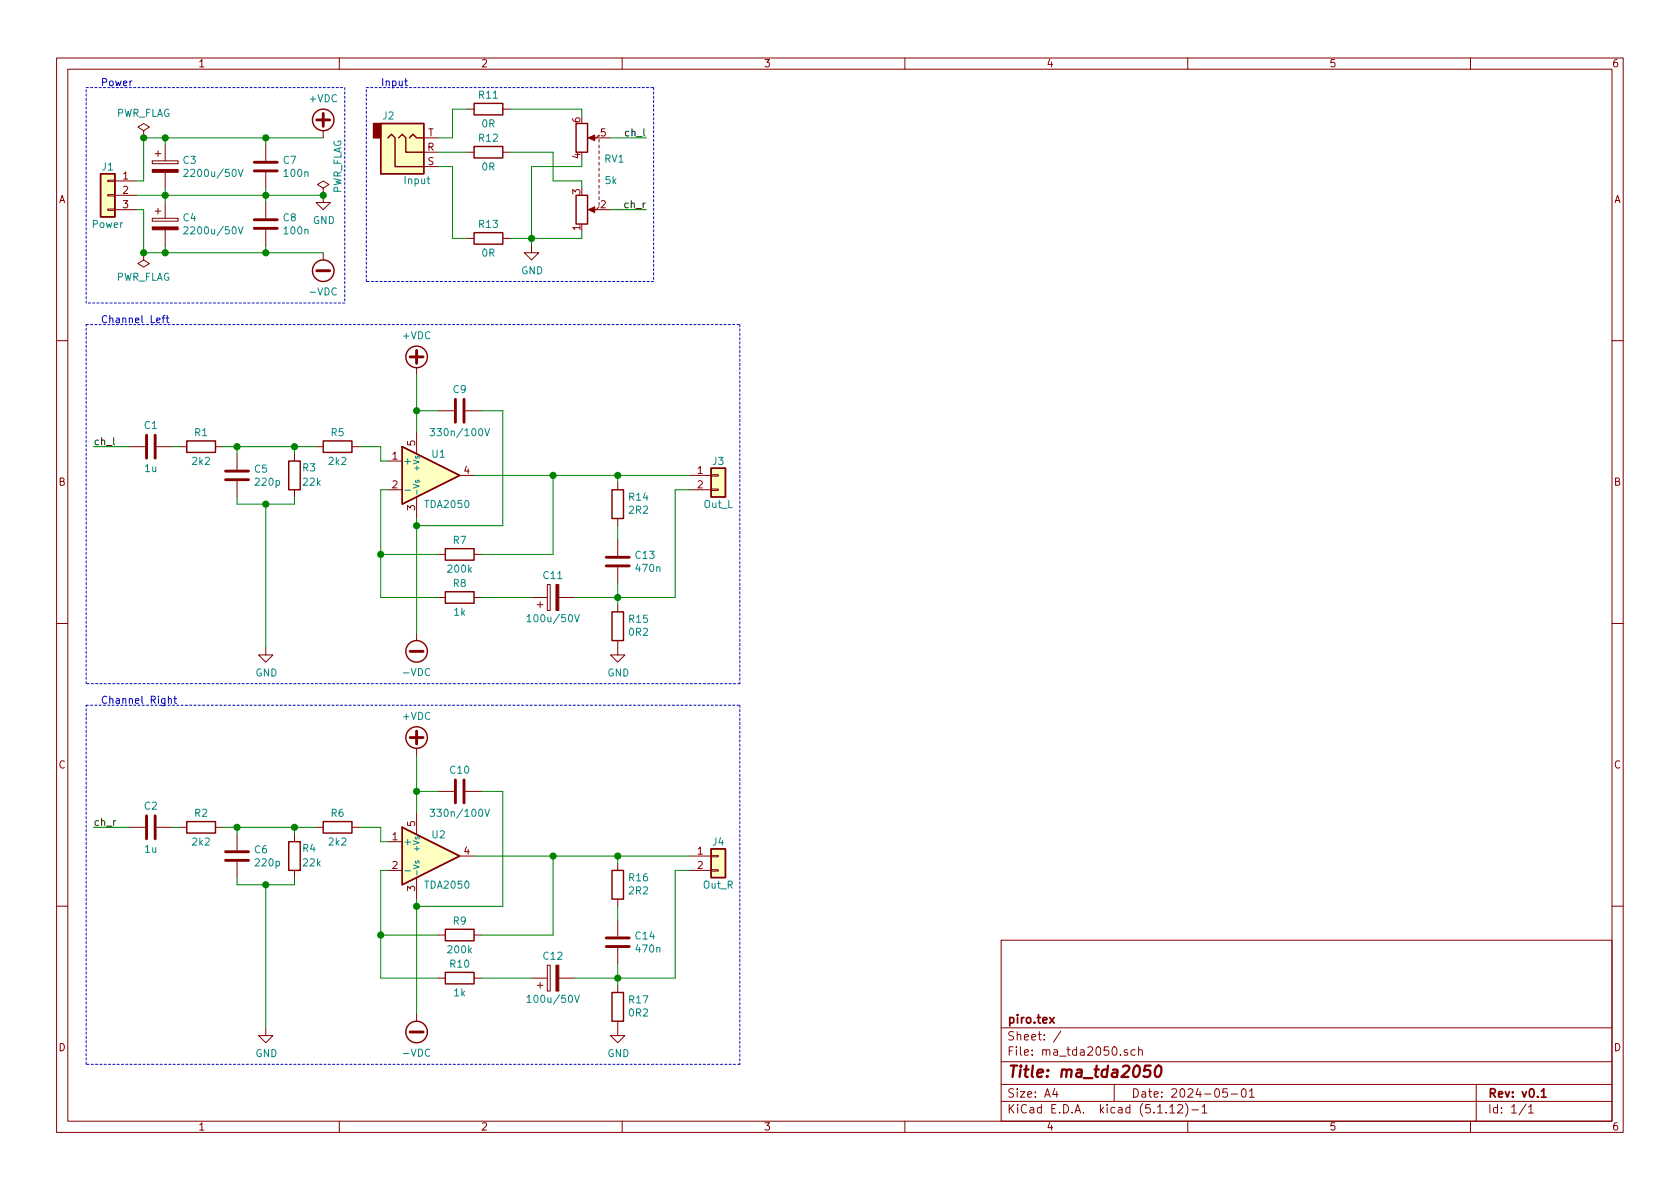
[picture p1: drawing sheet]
<svg xmlns="http://www.w3.org/2000/svg" width="297mm" height="210mm" viewBox="0 0 297 210" stroke-linecap="round" stroke-linejoin="round" font-family="sans-serif">
<g fill="none" stroke="#840000" stroke-width=".18">
<path d="M10 10.3h277v189.9h-277zM12 12.2h273v186.1h-273zM60 10.3v1.9M82.5 19.3h1.3M88.9 19.3h1.3M110 10.3v1.9M160 10.3v1.9M210 10.3v1.9M260 10.3v1.9M19 37h1.3v.2h-1.3zM19 31.9h1.3v.2h-1.3zM19 34.4h1.3v.3h-1.3z"/>
<path d="M20.3 37.1h3.8M20.3 32h3.8M20.3 34.5h3.8M25.4 23.1l1-.6-1-.7-1 .7 1 .6v1.3M25.4 24.4h.1M26.9 38.6h4.6v.5h-4.6zM26.9 28.4h4.6v.6h-4.6zM27.4 37.3h1M27.4 27.2h1M27.9 26.7v1M27.9 36.8v1M29.2 25.6v2.8"/>
<path d="M29.2 30.5v2.8M29.2 35.8v2.8M47 25.6v2.8M47 30.5v2.8M47 35.8v2.8M57.1 33.3l1.1-.7-1.1-.6-1 .6 1 .7v1.2M57.1 34.5h.1M57.1 34.5v1.3h1.3l-1.3 1.3-1.2-1.3h1.2M57.1 23.1v1.3M74.9 24.4h2.6M74.9 26.9h2.6M74.9 29.5h2.6"/>
<path d="M82.5 26.9h1.3M88.9 26.9h1.3M104.4 37.1h3.5M104.4 24.4h3.5M105.9 24.1v-.2l-.5 .5M105.9 36.6l-.5 .5M105.9 24.6v.5M105.9 25.6v.6M105.9 26.7v.5M105.9 27.7v.5M105.9 28.7v.5M105.9 29.7v.5"/>
<path d="M105.9 30.7v.5M105.9 31.7v.6M105.9 32.8v.5M105.9 33.8v.5M105.9 34.8v.5M25.4 44.7v1.3l1 .6-1 .6-1-.6 1-.6M25.4 44.7h.1M29.2 40.6v2.8M47 40.6v2.8M57.1 44.7v1.3M82.5 42.2h1.3M88.9 42.2h1.3"/>
<path d="M94 43.4v1.3h1.2l-1.2 1.3-1.3-1.3h1.3M10 60.2h2M22.9 79h2.8M27.7 79h2.8M31.7 79h1.3M38.1 79h1.3M55.9 79h1.2M62.2 79h1.3M73.7 65v1.3M73.7 76.4v3.9M77.5 72.6h2.8M82.3 72.6h2.8"/>
<path d="M285 60.2h2M41.9 80.3v2.8M41.9 85.1v2.8M52.1 80.3v1.2M52.1 86.6v1.3M68.6 86.6h2.5M68.6 81.5h2.5M73.7 87.9v3.8M77.5 98h1.2M81.3 84.1h2.5M83.8 98h1.3M109.2 85.3v1.3"/>
<path d="M109.2 91.7v1.3M109.2 95.5v2.8M121.9 84.1h3.8M121.9 86.6h3.8M125.7 86.5h1.3v.2h-1.3zM125.7 83.9h1.3v.3h-1.3zM10 110.3h2M47 114.5v1.3h1.3l-1.3 1.3-1.3-1.3h1.3M73.7 112v1.3M77.5 105.7h1.2M83.8 105.7h1.3M94 105.7h2.8"/>
<path d="M95 106.9h1M95.5 106.4v1M96.8 103.4h.5v4.5h-.5zM98.8 105.7h2.8M109.2 113.3v2.5h1.3l-1.3 1.3-1.3-1.3h1.3M109.2 100.3v2.8M109.2 106.9v1.3M285 110.3h2M73.7 132.3v1.3M77.5 139.9h2.8M82.3 139.9h2.8M22.9 146.3h2.8"/>
<path d="M27.7 146.3h2.8M31.7 146.3h1.3M38.1 146.3h1.3M41.9 147.6v2.8M41.9 152.4v2.8M52.1 147.6v1.2M52.1 153.9v1.3M55.9 146.3h1.2M62.2 146.3h1.3M68.6 148.8h2.5M68.6 153.9h2.5M73.7 143.8v3.8"/>
<path d="M73.7 155.2v3.8M81.3 151.4h2.5M109.2 152.6v1.3M109.2 159v1.3M121.9 153.9h3.8M121.9 151.4h3.8M125.7 153.8h1.3v.2h-1.3zM125.7 151.3h1.3v.2h-1.3zM10 160.2h2M73.7 179.3v1.3M77.5 173h1.2M77.5 165.3h1.2"/>
<path d="M83.8 173h1.3M83.8 165.3h1.3M94 173h2.8M95 174.2h1M95.5 173.7v1M96.8 170.7h.5v4.6h-.5zM98.8 173h2.8M109.2 162.8v2.8M109.2 167.6v2.8M109.2 174.2v1.3M177 166.3h108v32h-108zM285 160.2h2"/>
<path d="M47 181.9v1.2h1.3l-1.3 1.3-1.3-1.3h1.3M60 198.3v1.9M109.2 180.6v2.5h1.3l-1.3 1.3-1.3-1.3h1.3M110 198.3v1.9M160 198.3v1.9M177 194.8h108M177 191.8h108M177 187.8h108M177 181.8h108M186.5 192.5l-.4 1h1M186.8 193v1M187.6 182.3l-1.3 2"/>
<path d="M197 191.8v3M199.3 185.7a.37 .37 0 0 0-.5 .1v.2l.5 .2 .1 .1-.2 .3-.4-.1M200.7 185.7l-.4-.1-.3 .3 .1 .6 .2 .1 .4-.1M201.3 185.7h.1a.37 .37 0 0 1 .6 .1v.8M201.3 185.1v1.5M206.8 195.8l.5-.5v1.5M206.8 196.8h.9M208.3 195.5l.2-.2h.3l.2 .2 .1 .3-.9 1h.9M209.6 195.1a1.71 1.71 0 0 1 0 2.3M210 198.3v1.9M210.7 196.3h1.2M212.5 195.8l.5-.5v1.5"/>
<path d="M212.5 196.8h.9M217 192.5h-.7l-.1 .7 .2-.1 .5 .1 .1 .2v.5l-.2 .1-.6-.1M217.7 193.5h1.1M219.6 192.7l.4-.2a.94 .94 0 0 1 0 1.5 .82 .82 0 0 1-.4-1.3zM220.9 193l.4-.5v1.5M220.9 194h.9M260 198.3v1.9M261 191.8v6.5M269.8 195.2l-1.2 2M270.3 195.8l.4-.5v1.5M270.3 196.8h.8"/>
</g>
<path d="M185.6 179.9l.8 1M186.4 179.9l-.8 1M272.5 193l.4-.5v1.5M272.5 194h.9" fill="none" stroke="#840000" stroke-width=".3"/>
<path d="M203.5 188.4h-1l-.2 1 .3-.2 .7 .1 .1 .3-.2 .7-.3 .1h-.5l-.2-.1M204.5 188.6a.44 .44 0 0 1 .5-.2 .44 .44 0 0 1 .3 .4 1.15 1.15 0 0 1-.8 1.6l-.1-.1a1.5 1.5 0 0 1 .1-1.7z" fill="none" stroke="#840000" stroke-width=".41"/>
<g fill="none" stroke="#840000" stroke-width=".25">
<path d="M83.8 18.3h5.1v2h-5.1zM17.8 30.7h2.5v7.6h-2.5zM67.3 21.8h7.6v8.9h-7.6zM68.6 24.4l.6-.7 .6 .7v5.1h5.1M70.5 24.4l.6-.7 .7 .7v2.5h3.1M72.4 24.4l.6-.7 .7 .7h1.2M83.8 25.9h5.1v2h-5.1zM101.9 34.5h2v5.1h-2zM101.9 21.8h2v5.1h-2zM83.8 41.1h5.1v2.1h-5.1zM33 78h5.1v2h-5.1zM57.1 78h5.1v2h-5.1z"/>
<path d="M71.1 79l10.2 5.1-10.2 5zM51.1 81.5h2v5.1h-2zM78.7 97h5.1v2.1h-5.1zM108.2 86.6h2v5.1h-2zM125.7 82.8h2.6v5.1h-2.6zM78.7 104.6h5.1v2.1h-5.1zM108.2 108.2h2v5.1h-2zM33 145.3h5.1v2h-5.1zM51.1 148.8h2v5.1h-2zM57.1 145.3h5.1v2h-5.1zM71.1 146.3l10.2 5.1-10.2 5.1zM108.2 153.9h2v5.1h-2z"/>
<path d="M125.7 150.1h2.6v5.1h-2.6zM78.7 172h5.1v2h-5.1zM78.7 164.3h5.1v2.1h-5.1zM108.2 175.5h2v5.1h-2z"/>
<circle cx="57.1" cy="21.2" r="1.9"/>
<circle cx="57.1" cy="47.9" r="1.9"/>
<circle cx="73.7" cy="63.1" r="1.9"/>
<circle cx="73.7" cy="115.2" r="1.9"/>
<circle cx="73.7" cy="130.4" r="1.9"/>
<circle cx="73.7" cy="182.5" r="1.9"/>
</g>
<g fill="none" stroke="#840000" stroke-width=".51">
<path d="M45 30.2h4M45 28.7h4M45 38.9h4M56 21.2h2.3M57.1 20.1v2.2M45 40.4h4M56 47.9h2.3M25.9 77v4M27.4 77v4M72.5 63.1h2.3M73.7 62v2.3M80.5 70.6v4.1"/>
<path d="M82 70.6v4.1M39.9 84.8h4M39.9 83.3h4M107.2 98.5h4.1M72.5 115.2h2.3M107.2 100.1h4.1M72.5 130.4h2.3M73.7 129.3v2.3M80.5 137.9v4.1M82 137.9v4.1M25.9 144.3v4M27.4 144.3v4"/>
<path d="M39.9 152.1h4M39.9 150.6h4M107.2 167.4h4.1M107.2 165.9h4.1M72.5 182.5h2.3"/>
</g>
<g fill="#840000" stroke="#840000" stroke-width=".18">
<path d="M26.9 40.1h4.6v.5h-4.6z"/>
<path d="M104 37.1l1.2-.5v1z"/>
<path d="M104 24.4l1.2-.5v1z"/>
<path d="M98.3 170.7h.5v4.6h-.5z"/>
<path d="M98.3 103.4h.5v4.5h-.5z"/>
<path d="M26.9 30h4.6v.5h-4.6z"/>
</g>
<g fill="none" stroke="#008484" stroke-width=".18">
<path d="M32.5 30.1l.5-.2 .2 .4-.7 .9h.7M42.1 29.9l.4 1.3 .5-1.3M32.5 40.2l.5-.1 .2 .4-.7 .9h.7M42.1 40.1l.4 1.3 .5-1.3M76 75.8h.8l-.4 .5 .4 .1v.4l-.2 .3-.6-.2M85.7 75.8l.4 1.3 .5-1.3M71.6 86.7h1M73.5 85l-.1 .2 .2 .1 .2-.3h.3v.3M93.2 109l.3-.3v1.3M93.2 110h.7M101.6 108.7l.4 1.3 .4-1.3M71.6 154h1"/>
<path d="M73.5 152.3l-.1 .2 .2 .1 .2-.3h.3v.3M76 143.1h.8l-.4 .5 .4 .1v.4l-.2 .3-.6-.2M85.7 143.1l.4 1.3 .5-1.3M93.2 176.3l.3-.3v1.3M93.2 177.3h.7M101.6 176l.4 1.3 .4-1.3"/>
</g>
<g fill="#ffffc2" stroke="#ffffc2" stroke-width=".18">
<path d="M67.3 21.8h7.6v8.9h-7.6z"/>
<path d="M71.1 146.3l10.2 5.1-10.2 5.1z"/>
<path d="M125.7 82.8h2.6v5.1h-2.6z"/>
<path d="M125.7 150.1h2.6v5.1h-2.6z"/>
<path d="M71.1 79l10.2 5.1-10.2 5z"/>
<path d="M17.8 30.7h2.5v7.6h-2.5z"/>
</g>
<path d="M66 21.8h1.3v2.6h-1.3z" fill="#840000" stroke="#840000" stroke-width=".25"/>
<g fill="none" stroke="#0000c2" stroke-width=".18" stroke-dasharray=".4 .4">
<path d="M15.2 15.5h45.8M61 15.5v38.1M64.8 15.5h50.8M115.6 15.5v34.3M15.2 57.4h115.6M15.2 53.6v-38.1M61 53.6h-45.8M64.8 49.8v-34.3M115.6 49.8h-50.8M130.8 57.4v63.5M15.2 120.9v-63.5M15.2 124.7h115.6"/>
<path d="M130.8 120.9h-115.6M130.8 124.7v63.5M15.2 188.2v-63.5M130.8 188.2h-115.6"/>
</g>
<g fill="none" stroke="#008400" stroke-width=".18">
<path d="M82.5 19.3h-2.5v5.1h-2.5M90.2 19.3h12.7v1.3M24.1 37.1h1.3v7.6h31.7M24.1 34.5h33M29.2 24.4v1.2M29.2 33.3v2.5M47 24.4v1.2M47 33.3v2.5M57.1 24.4h-31.7v7.6h-1.3M77.5 26.9h5M77.5 29.5h2.5v12.7h2.5M90.2 26.9h7.6v5.1h5.1v1.3"/>
<path d="M102.9 28.2v1.3h-8.9v13.9M107.9 24.4h6.4M107.9 37.1h6.4M29.2 43.4v1.3M47 43.4v1.3M102.9 40.9v1.3h-12.7M16.5 79h6.4M30.5 79h1.2M39.4 79h16.5M41.9 79v1.3M52.1 79v1.3M63.5 79h3.8v2.5h1.3"/>
<path d="M73.7 66.3v10.1M73.7 72.6h3.8M85.1 72.6h3.8v20.4h-15.2M41.9 87.9v1.2h10.2v-1.2M47 89.1v25.4M67.3 98h10.2M68.6 86.6h-1.3v19.1h10.2M73.7 91.7v20.3M83.8 84.1h38.1M97.8 84.1v13.9h-12.7M109.2 84.1v1.2M109.2 93v2.5"/>
<path d="M121.9 86.6h-2.5v19.1h-17.8M85.1 105.7h8.9M109.2 103.1v3.8M73.7 133.6v10.2M73.7 139.9h3.8M85.1 139.9h3.8v20.4h-15.2M16.5 146.3h6.4M30.5 146.3h1.2M39.4 146.3h16.5M41.9 155.2v1.3h10.2v-1.3M41.9 146.3v1.3M47 156.5v25.4"/>
<path d="M52.1 146.3v1.3M63.5 146.3h3.8v2.5h1.3M68.6 153.9h-1.3v19.1h10.2M73.7 159v20.3M83.8 151.4h38.1M97.8 151.4v13.9h-12.7M109.2 151.4v1.2M121.9 153.9h-2.5v19.1h-17.8M67.3 165.3h10.2M85.1 173h8.9M109.2 160.3v2.5M109.2 170.4v3.8"/>
</g>
<path d="M20.1 77.4v1.1l.2 .2" fill="none" stroke="#000" stroke-width=".18"/>
<path d="M71.6 14.3h.4M71.7 13.9v1.1l.3 .2M28.7 56.2h.5M29.2 55.8l-.3 .2v1.1M29.4 56.2h.5M29.6 55.8v1.1l.3 .2M29.8 123.7l.1-.2 .4 .1v.8M29.8 123.1v1.3M30.7 123.5h.5M30.9 123.1v1.1l.3 .2" fill="none" stroke="#0000c2" stroke-width=".18"/>
<g fill="#008400" stroke="#008400" stroke-width=".25">
<circle cx="41.9" cy="79" r=".51"/>
<circle cx="25.4" cy="44.7" r=".51"/>
<circle cx="47" cy="156.5" r=".51"/>
<circle cx="52.1" cy="79" r=".51"/>
<circle cx="109.2" cy="151.4" r=".51"/>
<circle cx="57.2" cy="34.5" r=".51"/>
<circle cx="25.4" cy="24.4" r=".51"/>
<circle cx="73.7" cy="160.3" r=".51"/>
<circle cx="94" cy="42.2" r=".51"/>
<circle cx="47" cy="89.1" r=".51"/>
<circle cx="109.2" cy="84.1" r=".51"/>
<circle cx="47" cy="44.7" r=".51"/>
<circle cx="47" cy="34.5" r=".51"/>
<circle cx="41.9" cy="146.3" r=".51"/>
<circle cx="47" cy="24.4" r=".51"/>
<circle cx="52.1" cy="146.3" r=".51"/>
<circle cx="109.2" cy="105.7" r=".51"/>
<circle cx="97.8" cy="84.1" r=".51"/>
<circle cx="29.2" cy="24.4" r=".51"/>
<circle cx="67.3" cy="98" r=".51"/>
<circle cx="73.7" cy="72.6" r=".51"/>
<circle cx="73.7" cy="139.9" r=".51"/>
<circle cx="67.3" cy="165.3" r=".51"/>
<circle cx="73.7" cy="93" r=".51"/>
<circle cx="97.8" cy="151.4" r=".51"/>
<circle cx="29.2" cy="44.7" r=".51"/>
<circle cx="109.2" cy="173" r=".51"/>
<circle cx="29.2" cy="34.5" r=".51"/>
</g>
<text font-size="2.8" fill="#840000" x="178" y="190.5">Title: ma_tda2050</text>
<g font-size="2.1" fill="#840000">
<text x="178" y="184">Sheet: /</text>
<text x="178" y="181">piro.tex</text>
<text x="178" y="186.7">File: ma_tda2050.sch</text>
<text x="178" y="196.9">KiCad E.D.A. kicad (5.1.12)-1</text>
<text x="178" y="194.1">Size: A4</text>
<text x="200" y="194.1">Date: 2024-05-01</text>
<text x="263" y="194.1">Rev: v0.1</text>
<text x="263" y="196.9">Id: 1/1</text>
</g>
<g font-size="1.8" fill="#840000">
<text x="35" y="11.9">1</text>
<text x="85" y="11.9">2</text>
<text x="135" y="11.9">3</text>
<text x="185" y="11.9">4</text>
<text x="235" y="11.9">5</text>
<text x="285" y="11.9">6</text>
<text x="102.6" y="21.7" transform="rotate(-90 102.6 21.7)">6</text>
<text x="75.6" y="26.7">R</text>
<text x="75.6" y="29.2">S</text>
<text x="75.7" y="24.1">T</text>
<text x="102.6" y="28" transform="rotate(-90 102.6 28)">4</text>
<text x="106.2" y="24.1">5</text>
<text x="10.4" y="35.9">A</text>
<text x="21.7" y="31.7">1</text>
<text x="21.7" y="34.3">2</text>
<text x="102.6" y="34.4" transform="rotate(-90 102.6 34.4)">3</text>
<text x="285.4" y="35.9">A</text>
<text x="21.7" y="36.8">3</text>
<text x="102.6" y="40.7" transform="rotate(-90 102.6 40.7)">1</text>
<text x="106.2" y="36.8">2</text>
<text x="69.4" y="81.3">1</text>
<text x="73.4" y="78.8" transform="rotate(-90 73.4 78.8)">5</text>
<text x="82.1" y="83.8">4</text>
<text x="123.3" y="83.8">1</text>
<text x="10.4" y="85.9">B</text>
<text x="69.4" y="86.4">2</text>
<text x="123.3" y="86.4">2</text>
<text x="285.4" y="85.9">B</text>
<text x="73.4" y="90.3" transform="rotate(-90 73.4 90.3)">3</text>
<text x="10.4" y="135.9">C</text>
<text x="285.4" y="135.9">C</text>
<text x="69.4" y="148.6">1</text>
<text x="73.4" y="146.1" transform="rotate(-90 73.4 146.1)">5</text>
<text x="69.4" y="153.7">2</text>
<text x="82.1" y="151.1">4</text>
<text x="123.3" y="151.1">1</text>
<text x="123.3" y="153.7">2</text>
<text x="73.4" y="157.6" transform="rotate(-90 73.4 157.6)">3</text>
<text x="10.4" y="185.9">D</text>
<text x="285.4" y="185.9">D</text>
<text x="35" y="199.9">1</text>
<text x="85" y="199.9">2</text>
<text x="135" y="199.9">3</text>
<text x="185" y="199.9">4</text>
<text x="235" y="199.9">5</text>
<text x="285" y="199.9">6</text>
</g>
<g font-size="1.8" fill="#0000c2">
<text x="17.8" y="15.2">Power</text>
<text x="67.3" y="15.2">Input</text>
<text x="17.8" y="57.1">Channel Left</text>
<text x="17.8" y="124.5">Channel Right</text>
</g>
<g font-size="1.8" fill="#008484">
<text x="84.7" y="17.4">R11</text>
<text x="20.4" y="20.7">PWR_FLAG</text>
<text x="54.8" y="18.1">+VDC</text>
<text x="67.7" y="21.1">J2</text>
<text x="85.2" y="22.5">0R</text>
<text x="32.4" y="29">C3</text>
<text x="50.1" y="29">C7</text>
<text x="84.7" y="25.1">R12</text>
<text x="106.9" y="28.7">RV1</text>
<text x="18.1" y="30.1">J1</text>
<text x="33.4" y="31.3">2200u/50V</text>
<text x="50.4" y="31.3">100n</text>
<text x="60.4" y="34.4" transform="rotate(-90 60.4 34.4)">PWR_FLAG</text>
<text x="71.6" y="32.6">Input</text>
<text x="85.2" y="30.1">0R</text>
<text x="107.1" y="32.6">5k</text>
<text x="16.4" y="40.3">Power</text>
<text x="32.4" y="39.1">C4</text>
<text x="33.4" y="41.4">2200u/50V</text>
<text x="50.1" y="39.1">C8</text>
<text x="50.4" y="41.4">100n</text>
<text x="55.3" y="39.6">GND</text>
<text x="84.7" y="40.3">R13</text>
<text x="85.2" y="45.4">0R</text>
<text x="20.4" y="49.7">PWR_FLAG</text>
<text x="55" y="52.2">-VDC</text>
<text x="92.2" y="48.5">GND</text>
<text x="71.3" y="60">+VDC</text>
<text x="80.2" y="69.5">C9</text>
<text x="25.6" y="75.9">C1</text>
<text x="34.4" y="77.1">R1</text>
<text x="58.6" y="77.1">R5</text>
<text x="77" y="77.1">330n/100V</text>
<text x="25.7" y="83.5">1u</text>
<text x="34.1" y="82.2">2k2</text>
<text x="45" y="83.6">C5</text>
<text x="53.5" y="83.4">R3</text>
<text x="58.2" y="82.2">2k2</text>
<text x="71.2" y="82.2">+</text>
<text x="76.4" y="80.9">U1</text>
<text x="126" y="82.2">J3</text>
<text x="45.3" y="85.9">220p</text>
<text x="53.7" y="85.9">22k</text>
<text x="75.3" y="89.8">TDA2050</text>
<text x="111.3" y="88.5">R14</text>
<text x="124.5" y="89.8">Out_L</text>
<text x="111.3" y="90.9">2R2</text>
<text x="79.3" y="101.3">200k</text>
<text x="80.2" y="96.2">R7</text>
<text x="112.4" y="98.8">C13</text>
<text x="112.6" y="101.1">470n</text>
<text x="80.2" y="103.8">R8</text>
<text x="96.1" y="102.4">C11</text>
<text x="80.3" y="108.9">1k</text>
<text x="93.9" y="110">100u/50V</text>
<text x="111.3" y="110.1">R15</text>
<text x="111.3" y="112.4">0R2</text>
<text x="45.2" y="119.6">GND</text>
<text x="71.5" y="119.6">-VDC</text>
<text x="107.4" y="119.6">GND</text>
<text x="71.3" y="127.3">+VDC</text>
<text x="79.7" y="136.8">C10</text>
<text x="25.6" y="143.2">C2</text>
<text x="34.1" y="149.5">2k2</text>
<text x="34.4" y="144.4">R2</text>
<text x="58.2" y="149.5">2k2</text>
<text x="58.6" y="144.4">R6</text>
<text x="71.2" y="149.5">+</text>
<text x="76.4" y="148.3">U2</text>
<text x="77" y="144.4">330n/100V</text>
<text x="126" y="149.5">J4</text>
<text x="25.7" y="150.8">1u</text>
<text x="45" y="150.9">C6</text>
<text x="45.3" y="153.2">220p</text>
<text x="53.5" y="150.7">R4</text>
<text x="53.7" y="153.2">22k</text>
<text x="111.3" y="155.8">R16</text>
<text x="75.3" y="157.1">TDA2050</text>
<text x="111.3" y="158.2">2R2</text>
<text x="124.4" y="157.1">Out_R</text>
<text x="80.2" y="163.5">R9</text>
<text x="112.4" y="166.1">C14</text>
<text x="79.3" y="168.6">200k</text>
<text x="79.7" y="171.1">R10</text>
<text x="96.1" y="169.7">C12</text>
<text x="112.6" y="168.4">470n</text>
<text x="80.3" y="176.2">1k</text>
<text x="93.9" y="177.3">100u/50V</text>
<text x="111.3" y="177.4">R17</text>
<text x="111.3" y="179.8">0R2</text>
<text x="45.2" y="186.9">GND</text>
<text x="71.5" y="186.9">-VDC</text>
<text x="107.4" y="186.9">GND</text>
</g>
<g font-size="1.8">
<text x="110.8" y="24.1">ch_l</text>
<text x="110.6" y="36.8">ch_r</text>
<text x="16.5" y="78.7">ch_l</text>
<text x="16.5" y="146">ch_r</text>
</g>
<g font-size="1.4" fill="#008484">
<text x="74.2" y="83" transform="rotate(-90 74.2 83)">+Vs</text>
<text x="74.2" y="87.8" transform="rotate(-90 74.2 87.8)">-Vs</text>
<text x="74.2" y="155.1" transform="rotate(-90 74.2 155.1)">-Vs</text>
<text x="74.2" y="150.3" transform="rotate(-90 74.2 150.3)">+Vs</text>
</g>
</svg>
